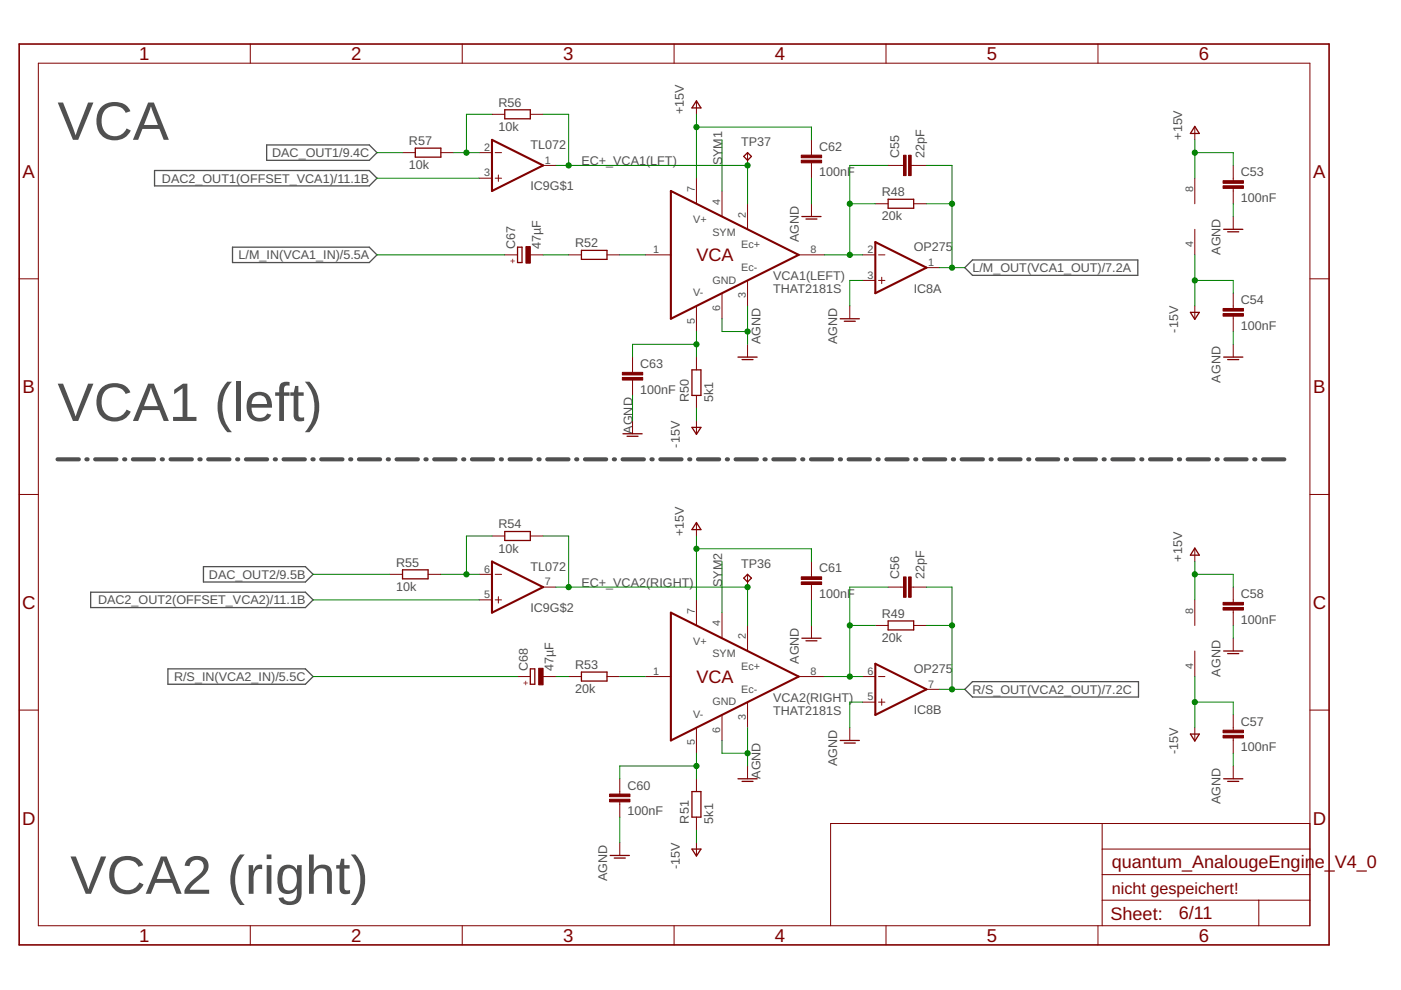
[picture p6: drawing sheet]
<svg xmlns="http://www.w3.org/2000/svg" width="297mm" height="210mm" viewBox="0 0 297 210" stroke-linecap="round" stroke-linejoin="round" font-family="sans-serif">
<g fill="none" stroke="#505050" stroke-width=".87">
<path d="M12.2 97.4h4.5M18.3 97.4h.3M20.2 97.4h4.5M26.3 97.4h.3M28.2 97.4h4.5M34.3 97.4h.2M36.2 97.4h4.5M42.3 97.4h.2M44.1 97.4h4.6M50.3 97.4h.2M52.1 97.4h4.5M58.3 97.4h.2"/>
<path d="M60.1 97.4h4.5M66.2 97.4h.3M68.1 97.4h4.5M74.2 97.4h.3M76.1 97.4h4.5M82.2 97.4h.3M84.1 97.4h4.5M90.2 97.4h.3M92.1 97.4h4.5M98.2 97.4h.2M100.1 97.4h4.5M106.2 97.4h.2"/>
<path d="M108 97.4h4.6M114.2 97.4h.2M116 97.4h4.5M122.2 97.4h.2M124 97.4h4.5M130.1 97.4h.3M132 97.4h4.5M138.1 97.4h.3M140 97.4h4.5M146.1 97.4h.3M148 97.4h4.5M154.1 97.4h.2"/>
<path d="M156 97.4h4.5M162.1 97.4h.2M164 97.4h4.5M170.1 97.4h.2M171.9 97.4h4.5M178.1 97.4h.2M179.9 97.4h4.5M186.1 97.4h.2M187.9 97.4h4.5M194 97.4h.3M195.9 97.4h4.5M202 97.4h.3"/>
<path d="M203.9 97.4h4.5M210 97.4h.3M211.9 97.4h4.5M218 97.4h.2M219.9 97.4h4.5M226 97.4h.3M227.8 97.4h4.6M234 97.4h.2M235.8 97.4h4.5M242 97.4h.2M243.8 97.4h4.5M249.9 97.4h.3"/>
<path d="M251.8 97.4h4.5M257.9 97.4h.3M259.8 97.4h4.5M265.9 97.4h.3M267.8 97.4h4.5"/>
</g>
<path d="M32.8 36.2h45.5l1.6 1.6-1.6 1.6h-45.5zM56.5 30.7h21.8l1.6 1.7-1.6 1.6h-21.8zM49.3 52.4h29l1.6 1.6-1.6 1.7h-29zM204.6 56.7l1.6-1.6h35v3.3h-35zM19.2 125.6h45.5l1.7 1.6-1.7 1.6h-45.5zM43.1 120.1h21.6l1.7 1.7-1.7 1.6h-21.6zM35.6 141.8h29.1l1.7 1.6-1.7 1.7h-29.1zM204.6 146.2l1.6-1.7h35.2v3.3h-35.2z" fill="none" stroke="#505050" stroke-width=".28"/>
<g fill="none" stroke="#800000" stroke-width=".21">
<path d="M8.1 13.4h269.6v182.9h-269.6zM53.1 9.3v4.1M98 9.3v4.1M142.9 9.3v4.1M187.9 9.3v4.1M232.8 9.3v4.1M85.3 32.4h2.8M93.5 32.4h2.7M101.6 37.8h2.7M101.6 32.4h2.7M104.3 24.2h2.7M105 37.8h1.3"/>
<path d="M105 32.4h1.3M105.7 37.1v1.4M112.4 24.2h2.7M115.1 35.1h2.8M147.7 21.5v2.7M147.7 37.8v5.4M158.5 32.4v2.7M172 29.7v3.2M172 34.5v3.3M188.3 35.1h3.3M193.2 35.1h3.2M253.3 26.9v2.8"/>
<path d="M253.3 37.8v5.4M261.5 35.1v3.2M261.5 39.9v3.3M4.1 59.1h4M107 54h2.7M112.4 54h2.7M120.6 54h2.7M128.7 54h2.7M136.8 54h5.4M153.1 40.5v5.4M158.5 43.2v5.4M158.5 59.5v5.4"/>
<path d="M169.3 54h5.5M172 43.2v2.7M182.9 54h2.7M182.9 59.5h2.7M185.6 43.2h2.7M186.3 54h1.3M186.3 59.5h1.3M186.9 58.8v1.3M193.7 43.2h2.7M196.4 56.7h2.7M253.3 48.6v5.4M261.5 45.9v2.7"/>
<path d="M277.7 59.1h4.1M134.1 75.7v3.3M147.7 64.9v5.4M147.7 75.7v2.7M153.1 62.2v5.4M158.5 73v2.7M180.2 64.9v2.7M253.3 64.9v2.7M261.5 62.2v3.2M261.5 67v3.3M261.5 73v2.7M134.1 80.6v3.2"/>
<path d="M134.1 89.3v2.7M147.7 83.8v2.8M147.7 89.3v2.7M4.1 104.8h4M104.3 113.6h2.7M112.4 113.6h2.7M147.7 110.9v2.7M172 119.1v3.2M253.3 116.4v2.7M277.7 104.8h4.1M82.6 121.8h2.7M90.8 121.8h2.7"/>
<path d="M101.6 127.2h2.7M101.6 121.8h2.7M105 127.2h1.3M105 121.8h1.3M105.7 126.5v1.4M115.1 124.5h2.8M147.7 127.2v5.4M153.1 129.9v5.4M158.5 121.8v2.7M158.5 132.6v5.4M172 123.9v3.3M172 132.6v2.7"/>
<path d="M185.6 132.6h2.7M188.3 124.5h3.3M193.2 124.5h3.2M193.7 132.6h2.7M253.3 127.2v5.4M253.3 138v5.4M261.5 124.5v3.2M261.5 129.3v3.3M261.5 135.3v2.7M4.1 150.6h4M109.7 143.4h2.7M115.1 143.4h2.8"/>
<path d="M120.6 143.4h2.7M128.7 143.4h2.7M136.8 143.4h5.4M147.7 154.3v5.4M153.1 151.6v5.4M158.5 148.9v5.4M169.3 143.4h5.5M180.2 154.3v2.7M182.9 143.4h2.7M182.9 148.9h2.7M186.3 143.4h1.3M186.3 148.9h1.3"/>
<path d="M186.9 148.2v1.3M196.4 146.2h2.7M253.3 154.3v2.7M261.5 151.6v3.2M261.5 156.4v3.3M277.7 150.6h4.1M131.4 165.1v3.3M131.4 170v3.2M131.4 178.7v2.7M147.7 165.1v2.7M147.7 173.2v2.8M147.7 178.7v2.7"/>
<path d="M158.5 162.4v2.7M233.7 174.6v21.7M261.5 162.4v2.7M277.7 174.6h-101.6v21.7M53.1 196.3v4M98 196.3v4M142.9 196.3v4M187.9 196.3v4M232.8 196.3v4M233.7 190.9h44M233.7 185.4h44M233.7 180h44"/>
<path d="M266.9 190.9v5.4"/>
</g>
<path d="M4.1 9.3h277.7v191h-277.7z" fill="none" stroke="#800000" stroke-width=".34"/>
<path d="M104.3 29.7l10.8 5.4-10.8 5.4zM142.2 40.5l27.1 13.5-27.1 13.6zM185.6 51.3l10.8 5.4-10.8 5.5zM104.3 119.1l10.8 5.4-10.8 5.4zM142.2 129.9l27.1 13.5-27.1 13.6zM185.6 140.7l10.8 5.5-10.8 5.4z" fill="none" stroke="#800000" stroke-width=".44"/>
<g fill="none" stroke="#800000" stroke-width=".28">
<path d="M88.1 31.4h5.4v1.9h-5.4zM107 23.3h5.4v1.9h-5.4zM147.7 21.4l.9 1.5h-1.9zM157.7 33.2l.8-.8 .8 .8-.8 .8zM253.3 26.8l1 1.5h-1.9zM109.7 52.4h1v3.3h-1zM123.3 53.1h5.4v1.9h-5.4zM170 45.9h4.1M170.9 46.4h2.3M188.3 42.2h5.4v2h-5.4zM259.4 48.6h4.1M260.3 49.1h2.3"/>
<path d="M146.7 78.4h1.9v5.4h-1.9zM156.5 75.7h4M157.3 76.2h2.4M178.1 67.6h4.1M179 68.1h2.3M252.4 66.2h1.9l-1 1.5zM259.4 75.7h4.1M260.3 76.2h2.3M132.1 92h4M132.9 92.5h2.4M146.7 90.6h1.9l-.9 1.5zM107 112.7h5.4v1.9h-5.4z"/>
<path d="M147.7 110.8l.9 1.5h-1.9zM253.3 116.2l1 1.5h-1.9zM85.3 120.8h5.5v1.9h-5.5zM157.7 122.6l.8-.8 .8 .8-.8 .8zM170 135.3h4.1M170.9 135.9h2.3M188.3 131.7h5.4v1.9h-5.4zM259.4 138h4.1M260.3 138.6h2.3M112.4 141.8h1v3.3h-1zM123.3 142.5h5.4v1.9h-5.4zM178.1 157h4.1"/>
<path d="M179 157.5h2.3M252.4 155.6h1.9l-1 1.5zM146.7 167.8h1.9v5.4h-1.9zM156.5 165.1h4M157.3 165.7h2.4M259.4 165.1h4.1M260.3 165.7h2.3M129.4 181.4h4M130.2 181.9h2.4M146.7 180h1.9l-.9 1.5z"/>
</g>
<g fill="#800000" stroke="#800000" stroke-width=".21">
<path d="M259.3 39.4h4.3v.5h-4.3z"/>
<path d="M259.3 38.3h4.3v.6h-4.3z"/>
<path d="M259.3 66.5h4.3v.5h-4.3z"/>
<path d="M259.3 65.4h4.3v.6h-4.3z"/>
<path d="M192.6 32.9h.6v4.3h-.6z"/>
<path d="M191.6 32.9h.5v4.3h-.5z"/>
<path d="M192.6 122.3h.6v4.3h-.6z"/>
<path d="M191.6 122.3h.5v4.3h-.5z"/>
<path d="M111.5 52.3h.9v3.5h-.9z"/>
<path d="M114.2 141.7h.9v3.5h-.9z"/>
<path d="M259.3 155.9h4.3v.6h-4.3z"/>
<path d="M259.3 154.8h4.3v.6h-4.3z"/>
<path d="M259.3 128.8h4.3v.5h-4.3z"/>
<path d="M259.3 127.7h4.3v.6h-4.3z"/>
<path d="M129.2 169.5h4.4v.5h-4.4z"/>
<path d="M129.2 168.4h4.4v.5h-4.4z"/>
<path d="M169.9 123.4h4.3v.5h-4.3z"/>
<path d="M169.9 122.3h4.3v.6h-4.3z"/>
<path d="M169.9 34h4.3v.5h-4.3z"/>
<path d="M169.9 32.9h4.3v.5h-4.3z"/>
<path d="M132 80h4.3v.6h-4.3z"/>
<path d="M132 79h4.3v.5h-4.3z"/>
</g>
<g fill="none" stroke="#008000" stroke-width=".21">
<path d="M79.9 32.4h5.4M79.9 37.8h21.7M96.2 32.4h5.4M104.3 24.2h-5.4v8.2M115.1 24.2h5.5v10.9M117.9 35.1h40.6v8.1M147.7 24.2v13.6M147.7 26.9h24.3v2.8M153.1 29.7v10.8M172 37.8v5.4M188.3 35.1h-8.1v18.9M196.4 35.1h5.4v21.6"/>
<path d="M253.3 29.7v8.1M253.3 32.4h8.2v2.7M79.9 54h27.1M115.1 54h5.5M131.4 54h5.4M174.8 54h8.1M180.2 43.2h5.4M182.9 59.5h-2.7v5.4M196.4 43.2h5.4M199.1 56.7h5.5M253.3 54v10.9M253.3 59.5h8.2v2.7"/>
<path d="M261.5 43.2v2.7M147.7 70.3v5.4M147.7 73h-13.6v2.7M153.1 67.6v2.7h5.4M158.5 64.9v8.1M261.5 70.3v2.7M134.1 83.8v5.5M147.7 86.6v2.7M104.3 113.6h-5.4v8.2M115.1 113.6h5.5v10.9M147.7 113.6v13.6M147.7 116.4h24.3v2.7"/>
<path d="M153.1 119.1v10.8M253.3 119.1v8.1M66.4 121.8h16.2M66.4 127.2h35.2M93.5 121.8h8.1M117.9 124.5h40.6v8.1M172 127.2v5.4M180.2 132.6h5.4M188.3 124.5h-8.1v18.9M196.4 124.5h5.4v21.7M196.4 132.6h5.4M253.3 121.8h8.2v2.7"/>
<path d="M261.5 132.6v2.7M66.4 143.4h43.3M117.9 143.4h2.7M131.4 143.4h5.4M147.7 159.7v5.4M153.1 157v2.7h5.4M158.5 154.3v8.1M174.8 143.4h8.1M182.9 148.9h-2.7v5.4M199.1 146.2h5.5M253.3 143.4v10.9M253.3 148.9h8.2v2.7"/>
<path d="M261.5 159.7v2.7M131.4 173.2v5.5M147.7 176v2.7M147.7 162.4h-16.3v2.7"/>
</g>
<g fill="#008000" stroke="#008000" stroke-width=".21">
<circle cx="253.3" cy="59.5" r=".55"/>
<circle cx="253.3" cy="148.9" r=".55"/>
<circle cx="253.3" cy="32.4" r=".55"/>
<circle cx="147.7" cy="116.4" r=".55"/>
<circle cx="147.7" cy="26.9" r=".55"/>
<circle cx="253.3" cy="121.8" r=".55"/>
<circle cx="158.5" cy="159.7" r=".55"/>
<circle cx="158.5" cy="70.3" r=".55"/>
<circle cx="180.2" cy="54" r=".55"/>
<circle cx="180.2" cy="43.2" r=".55"/>
<circle cx="201.8" cy="43.2" r=".55"/>
<circle cx="201.8" cy="56.7" r=".55"/>
<circle cx="201.8" cy="132.6" r=".55"/>
<circle cx="201.8" cy="146.2" r=".55"/>
<circle cx="180.2" cy="143.4" r=".55"/>
<circle cx="180.2" cy="132.6" r=".55"/>
<circle cx="147.7" cy="162.4" r=".55"/>
<circle cx="98.9" cy="121.8" r=".55"/>
<circle cx="147.7" cy="73" r=".55"/>
<circle cx="120.6" cy="35.1" r=".55"/>
<circle cx="158.5" cy="35.1" r=".55"/>
<circle cx="120.6" cy="124.5" r=".55"/>
<circle cx="158.5" cy="124.5" r=".55"/>
<circle cx="98.9" cy="32.4" r=".55"/>
</g>
<g font-size="11.5" fill="#505050">
<text x="12.2" y="29.6">VCA</text>
<text x="12.2" y="89.3">VCA1 (left)</text>
<text x="14.9" y="189.5">VCA2 (right)</text>
</g>
<g font-size="3.9" fill="#800000">
<text x="29.5" y="12.8">1</text>
<text x="74.4" y="12.8">2</text>
<text x="119.4" y="12.8">3</text>
<text x="164.3" y="12.8">4</text>
<text x="209.2" y="12.8">5</text>
<text x="254.2" y="12.8">6</text>
<text x="4.8" y="37.7">A</text>
<text x="278.4" y="37.7">A</text>
<text x="4.8" y="83.4">B</text>
<text x="278.4" y="83.4">B</text>
<text x="4.7" y="129.1">C</text>
<text x="278.3" y="129.1">C</text>
<text x="4.7" y="174.8">D</text>
<text x="278.3" y="174.8">D</text>
<text x="29.5" y="199.7">1</text>
<text x="74.4" y="199.7">2</text>
<text x="119.4" y="199.7">3</text>
<text x="164.3" y="199.7">4</text>
<text x="209.2" y="199.7">5</text>
<text x="254.2" y="199.7">6</text>
</g>
<g font-size="3.8" fill="#800000">
<text x="147.7" y="55.4">VCA</text>
<text x="147.7" y="144.8">VCA</text>
<text x="235.7" y="184.1">quantum_AnalougeEngin</text>
<text x="278.7" y="184.1">e_V4_0</text>
<text x="235.5" y="195.1">Sheet:</text>
<text x="249.9" y="194.9">6/11</text>
</g>
<text font-size="3.4" fill="#800000" x="235.7" y="189.5">nicht gespeichert!</text>
<g font-size="2.7" fill="#505050">
<text x="105.7" y="22.6">R56</text>
<text x="105.7" y="27.8">10k</text>
<text x="145" y="24.2" transform="rotate(-90 145 24.2)">+15V</text>
<text x="250.6" y="29.6" transform="rotate(-90 250.6 29.6)">+15V</text>
<text x="57.7" y="33.3">DAC_OUT1/9.4C</text>
<text x="86.7" y="35.9">10k</text>
<text x="86.7" y="30.8">R57</text>
<text x="112.4" y="31.6">TL072</text>
<text x="123.3" y="35.1">EC+_VCA1(LFT)</text>
<text x="153.1" y="35.1" transform="rotate(-90 153.1 35.1)">SYM1</text>
<text x="157.1" y="31">TP37</text>
<text x="173.7" y="32">C62</text>
<text x="190.6" y="33.4" transform="rotate(-90 190.6 33.4)">C55</text>
<text x="196" y="33.4" transform="rotate(-90 196 33.4)">22pF</text>
<text x="34.3" y="38.7">DAC2_OUT1(OFFSET_VCA1)/11.1B</text>
<text x="112.4" y="40.4">IC9G$1</text>
<text x="173.7" y="37.4">100nF</text>
<text x="187" y="41.6">R48</text>
<text x="263.1" y="37.4">C53</text>
<text x="187" y="46.7">20k</text>
<text x="263.1" y="42.8">100nF</text>
<text x="109.2" y="52.8" transform="rotate(-90 109.2 52.8)">C67</text>
<text x="114.6" y="52.8" transform="rotate(-90 114.6 52.8)">47µF</text>
<text x="121.9" y="52.4">R52</text>
<text x="169.3" y="51.3" transform="rotate(-90 169.3 51.3)">AGND</text>
<text x="193.7" y="53.2">OP275</text>
<text x="50.6" y="55">L/M_IN(VCA1_IN)/5.5A</text>
<text x="163.9" y="59.5">VCA1(LEFT)</text>
<text x="206.2" y="57.7">L/M_OUT(VCA1_OUT)/7.2A</text>
<text x="258.8" y="54" transform="rotate(-90 258.8 54)">AGND</text>
<text x="163.9" y="62.2">THAT2181S</text>
<text x="193.7" y="62">IC8A</text>
<text x="263.1" y="64.5">C54</text>
<text x="249.8" y="70.5" transform="rotate(-90 249.8 70.5)">-15V</text>
<text x="263.1" y="69.9">100nF</text>
<text x="161.2" y="73" transform="rotate(-90 161.2 73)">AGND</text>
<text x="177.5" y="73" transform="rotate(-90 177.5 73)">AGND</text>
<text x="135.7" y="83.4">100nF</text>
<text x="135.7" y="78">C63</text>
<text x="258.8" y="81.1" transform="rotate(-90 258.8 81.1)">AGND</text>
<text x="146.1" y="85.2" transform="rotate(-90 146.1 85.2)">R50</text>
<text x="151.2" y="85.2" transform="rotate(-90 151.2 85.2)">5k1</text>
<text x="134.1" y="92" transform="rotate(-90 134.1 92)">AGND</text>
<text x="144.2" y="94.9" transform="rotate(-90 144.2 94.9)">-15V</text>
<text x="105.7" y="112">R54</text>
<text x="145" y="113.6" transform="rotate(-90 145 113.6)">+15V</text>
<text x="105.7" y="117.2">10k</text>
<text x="250.6" y="119.1" transform="rotate(-90 250.6 119.1)">+15V</text>
<text x="44.3" y="122.7">DAC_OUT2/9.5B</text>
<text x="84" y="125.3">10k</text>
<text x="84" y="120.2">R55</text>
<text x="112.4" y="121">TL072</text>
<text x="123.3" y="124.5">EC+_VCA2(RIGHT)</text>
<text x="153.1" y="124.5" transform="rotate(-90 153.1 124.5)">SYM2</text>
<text x="157.1" y="120.4">TP36</text>
<text x="173.7" y="121.4">C61</text>
<text x="190.6" y="122.9" transform="rotate(-90 190.6 122.9)">C56</text>
<text x="196" y="122.9" transform="rotate(-90 196 122.9)">22pF</text>
<text x="20.8" y="128.1">DAC2_OUT2(OFFSET_VCA2)/11.1B</text>
<text x="112.4" y="129.8">IC9G$2</text>
<text x="173.7" y="126.8">100nF</text>
<text x="187" y="131">R49</text>
<text x="263.1" y="126.8">C58</text>
<text x="187" y="136.1">20k</text>
<text x="263.1" y="132.2">100nF</text>
<text x="111.9" y="142.2" transform="rotate(-90 111.9 142.2)">C68</text>
<text x="117.3" y="142.2" transform="rotate(-90 117.3 142.2)">47µF</text>
<text x="121.9" y="141.8">R53</text>
<text x="169.3" y="140.7" transform="rotate(-90 169.3 140.7)">AGND</text>
<text x="193.7" y="142.6">OP275</text>
<text x="258.8" y="143.4" transform="rotate(-90 258.8 143.4)">AGND</text>
<text x="36.9" y="144.4">R/S_IN(VCA2_IN)/5.5C</text>
<text x="121.9" y="147">20k</text>
<text x="163.9" y="148.9">VCA2(RIGHT)</text>
<text x="206.2" y="147.1">R/S_OUT(VCA2_OUT)/7.2C</text>
<text x="163.9" y="151.6">THAT2181S</text>
<text x="193.7" y="151.4">IC8B</text>
<text x="263.1" y="153.9">C57</text>
<text x="249.8" y="159.9" transform="rotate(-90 249.8 159.9)">-15V</text>
<text x="263.1" y="159.3">100nF</text>
<text x="133" y="167.4">C60</text>
<text x="161.2" y="165.1" transform="rotate(-90 161.2 165.1)">AGND</text>
<text x="177.5" y="162.4" transform="rotate(-90 177.5 162.4)">AGND</text>
<text x="133" y="172.8">100nF</text>
<text x="258.8" y="170.5" transform="rotate(-90 258.8 170.5)">AGND</text>
<text x="146.1" y="174.6" transform="rotate(-90 146.1 174.6)">R51</text>
<text x="151.2" y="174.6" transform="rotate(-90 151.2 174.6)">5k1</text>
<text x="144.2" y="184.3" transform="rotate(-90 144.2 184.3)">-15V</text>
<text x="128.7" y="186.8" transform="rotate(-90 128.7 186.8)">AGND</text>
</g>
<g font-size="2.3" fill="#505050">
<text x="102.7" y="32">2</text>
<text x="115.5" y="34.7">1</text>
<text x="102.7" y="37.4">3</text>
<text x="147.3" y="40.7" transform="rotate(-90 147.3 40.7)">7</text>
<text x="253" y="40.7" transform="rotate(-90 253 40.7)">8</text>
<text x="147" y="47.3">V+</text>
<text x="152.7" y="43.4" transform="rotate(-90 152.7 43.4)">4</text>
<text x="158.1" y="46.1" transform="rotate(-90 158.1 46.1)">2</text>
<text x="138.5" y="53.7">1</text>
<text x="151.1" y="50">SYM</text>
<text x="157.1" y="52.7">Ec+</text>
<text x="171.8" y="53.7">8</text>
<text x="183.9" y="53.7">2</text>
<text x="253" y="52.4" transform="rotate(-90 253 52.4)">4</text>
<text x="157.1" y="57.4">Ec-</text>
<text x="183.9" y="59.1">3</text>
<text x="196.8" y="56.4">1</text>
<text x="147" y="62.8">V-</text>
<text x="151.1" y="60.1">GND</text>
<text x="152.7" y="65.9" transform="rotate(-90 152.7 65.9)">6</text>
<text x="158.1" y="63.2" transform="rotate(-90 158.1 63.2)">3</text>
<text x="147.3" y="68.6" transform="rotate(-90 147.3 68.6)">5</text>
<text x="102.7" y="121.4">6</text>
<text x="115.5" y="124.1">7</text>
<text x="102.7" y="126.8">5</text>
<text x="147.3" y="130.1" transform="rotate(-90 147.3 130.1)">7</text>
<text x="253" y="130.1" transform="rotate(-90 253 130.1)">8</text>
<text x="147" y="136.7">V+</text>
<text x="152.7" y="132.8" transform="rotate(-90 152.7 132.8)">4</text>
<text x="158.1" y="135.5" transform="rotate(-90 158.1 135.5)">2</text>
<text x="138.5" y="143.1">1</text>
<text x="151.1" y="139.4">SYM</text>
<text x="157.1" y="142.1">Ec+</text>
<text x="171.8" y="143.1">8</text>
<text x="183.9" y="143.1">6</text>
<text x="253" y="141.8" transform="rotate(-90 253 141.8)">4</text>
<text x="151.1" y="149.5">GND</text>
<text x="157.1" y="146.8">Ec-</text>
<text x="183.9" y="148.5">5</text>
<text x="196.8" y="145.8">7</text>
<text x="147" y="152.3">V-</text>
<text x="152.7" y="155.3" transform="rotate(-90 152.7 155.3)">6</text>
<text x="158.1" y="152.6" transform="rotate(-90 158.1 152.6)">3</text>
<text x="147.3" y="158" transform="rotate(-90 147.3 158)">5</text>
</g>
<g font-size="1.9" fill="#800000">
<text x="108.2" y="56">+</text>
<text x="110.9" y="145.4">+</text>
</g>
</svg>
